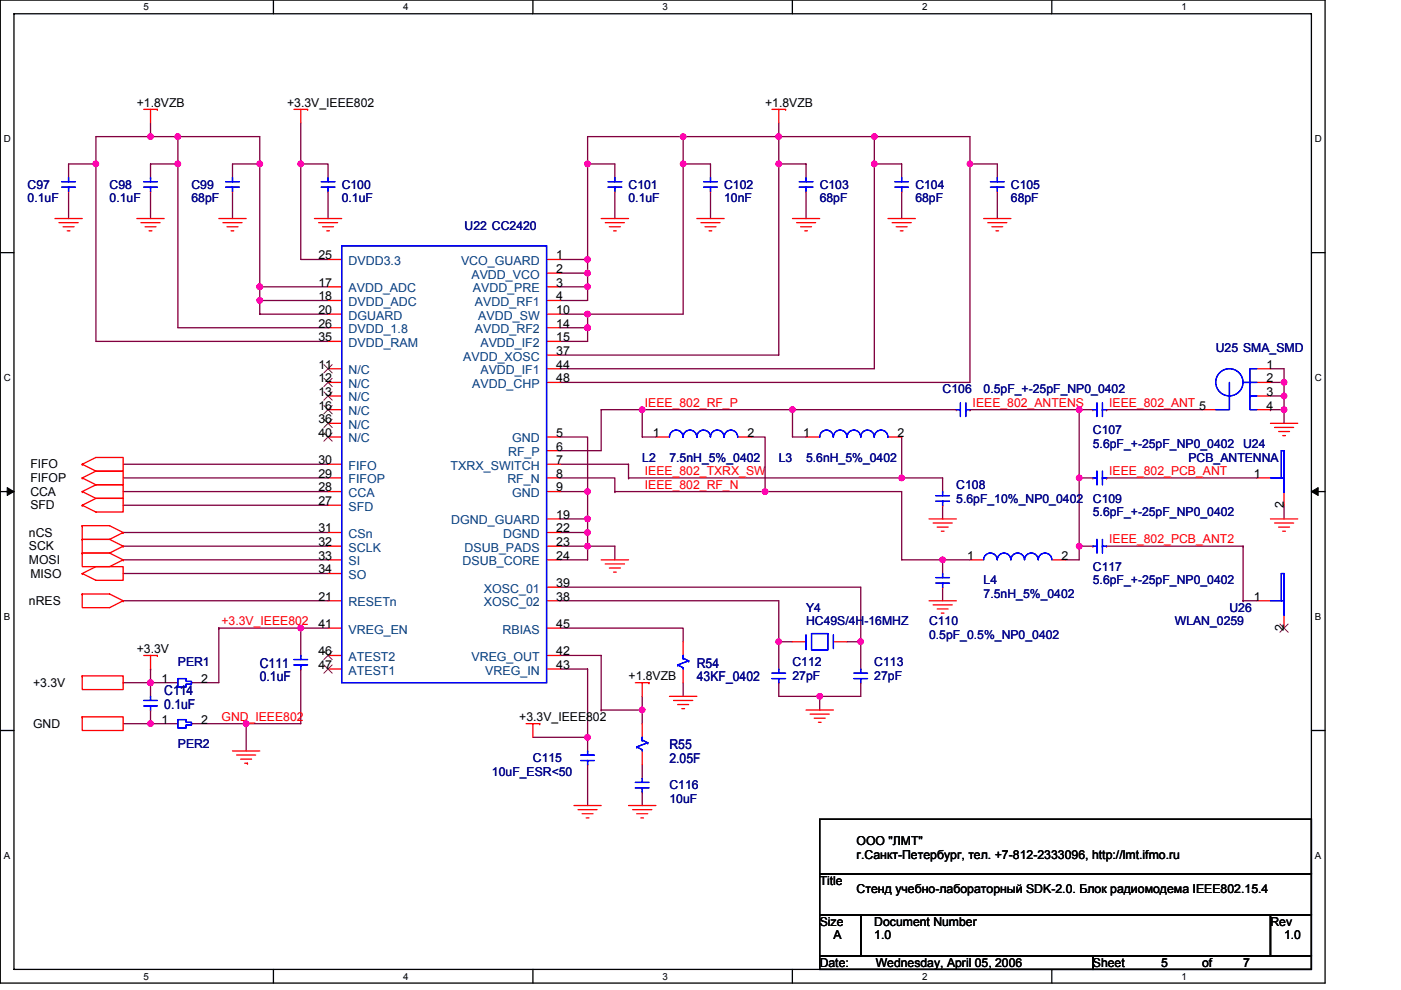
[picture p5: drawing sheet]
<svg xmlns="http://www.w3.org/2000/svg" width="297mm" height="210mm" viewBox="0 0 297 210" stroke-linecap="round" stroke-linejoin="round" font-family="sans-serif">
<path d="M.1 0h280.8v208.5h-280.8zM3 2.9h275v202.7h-275z" fill="none" stroke="#000" stroke-width=".28"/>
<g fill="#fff">
<path d="M30.5 .3h1.1v2.3h-1.1z"/>
<path d="M30.5 205.9h1.1v2.3h-1.1z"/>
</g>
<path d="M58 0v2.9M58 205.6v2.9" fill="none" stroke="#000" stroke-width=".28"/>
<g fill="#fff">
<path d="M85.5 .3h1.1v2.3h-1.1z"/>
<path d="M85.5 205.9h1.1v2.3h-1.1z"/>
</g>
<path d="M113 0v2.9M113 205.6v2.9" fill="none" stroke="#000" stroke-width=".28"/>
<g fill="#fff">
<path d="M140.5 .3h1.1v2.3h-1.1z"/>
<path d="M140.5 205.9h1.1v2.3h-1.1z"/>
</g>
<path d="M168 0v2.9M168 205.6v2.9" fill="none" stroke="#000" stroke-width=".28"/>
<g fill="#fff">
<path d="M195.5 .3h1.2v2.3h-1.2z"/>
<path d="M195.5 205.9h1.2v2.3h-1.2z"/>
</g>
<path d="M223 0v2.9M223 205.6v2.9" fill="none" stroke="#000" stroke-width=".28"/>
<g fill="#fff">
<path d="M250.5 .3h1.2v2.3h-1.2z"/>
<path d="M250.5 205.9h1.2v2.3h-1.2z"/>
<path d="M.8 28.3h1.5v2.3h-1.5z"/>
<path d="M278.8 28.3h1.5v2.3h-1.5z"/>
<path d="M.8 78.9h1.5v2.3h-1.5z"/>
<path d="M278.8 78.9h1.5v2.3h-1.5z"/>
</g>
<path d="M.1 53.6h2.9M278 53.6h2.9" fill="none" stroke="#000" stroke-width=".28"/>
<g fill="#fff">
<path d="M.8 129.6h1.4v2.3h-1.4z"/>
<path d="M278.8 129.6h1.4v2.3h-1.4z"/>
</g>
<path d="M.1 104.3h2.9M278 104.3h2.9" fill="none" stroke="#000" stroke-width=".28"/>
<path d="M1.5 103.4l1.5 .9-1.5 .8zM278 104.3l1.5-.9v1.7z" fill="#000" stroke="#000" stroke-width=".21"/>
<g fill="#fff">
<path d="M.8 180.3h1.4v2.3h-1.4z"/>
<path d="M278.8 180.3h1.4v2.3h-1.4z"/>
</g>
<path d="M.1 154.9h2.9M278 154.9h2.9M173.8 173.8h104.2v11.5h-104.2zM173.8 194h8.7v8.7h-8.7zM173.8 185.3h104.2v8.7h-104.2zM182.5 194h86.9v8.7h-86.9zM269.4 194h8.6v8.7h-8.6zM173.8 202.7h57.9v2.9h-57.9zM231.7 202.7h46.3v2.9h-46.3z" fill="none" stroke="#000" stroke-width=".28"/>
<g fill="none" stroke="#800040" stroke-width=".28">
<path d="M20.3 34.8h-5.8v2.9M20.3 34.8h.1M20.3 34.8v37.6h49.3M31.9 29h-11.6v5.8M31.9 26.1v2.9M31.9 29h.1M31.9 29h5.8M37.7 34.8h.1M37.7 34.8h-5.8v2.9M37.7 29h17.4v5.8M37.7 29v40.5h31.9M37.7 29h.1"/>
<path d="M55.1 34.8h-5.8v2.9M55.1 34.8h.1M55.1 34.8v26M63.8 34.8h.1M63.8 34.8v20.2h5.8M63.8 26.1v8.7M63.8 34.8h5.8v2.9M124.6 34.8h5.8v2.9M124.6 34.8h.1M124.6 34.8v20.2M144.8 34.8h.1M144.8 34.8h5.8v2.9"/>
<path d="M144.8 34.8v31.8h-20.2M144.8 29h-20.2v5.8M144.8 29h60.9v5.8M144.8 29v5.8M144.8 29h.1M165.1 29v5.8M165.1 29h.1M165.1 34.8h5.8v2.9M165.1 34.8v40.5h-46.3M165.1 34.8h.1M165.1 26.1v2.9M185.4 34.8h5.8v2.9"/>
<path d="M185.4 34.8h.1M185.4 34.8v43.4h-66.6M185.4 29h.1M185.4 29v5.8M205.7 34.8h5.8v2.9M205.7 34.8h.1M205.7 34.8v46.3h-86.9M14.5 40.6v5.8M31.9 40.6v5.8M49.3 40.6v5.8M69.6 40.6v5.8M118.8 55h5.8"/>
<path d="M118.8 57.9h5.8M124.6 55v2.9M124.6 57.9h.1M124.6 57.9v5.8h-5.8M130.4 40.6v5.8M150.6 40.6v5.8M170.9 40.6v5.8M191.2 40.6v5.8M211.5 40.6v5.8M55.1 60.8v2.9M55.1 63.7h.1M55.1 60.8h.1"/>
<path d="M55.1 63.7v2.9h14.5M55.1 63.7h14.5M55.1 60.8h14.5M118.8 66.6h5.8M118.8 60.8h5.8M118.8 69.5h5.8M124.6 66.6h.1M124.6 66.6v5.8h-5.8M124.6 60.8h.1M124.6 69.5h.1M269.4 78.2h2.8v2.9M26.1 98.5h43.5"/>
<path d="M118.8 92.7h5.8v11.6M118.8 98.5h14.5v2.9M136.2 86.9h.1M136.2 86.9h-8.7v8.7h-8.7M136.2 86.9v5.8h2.9M136.2 86.9h66.6M159.3 92.7h2.9v11.6M168 86.9h.1M168 86.9v5.8h2.9M191.2 92.7v8.7M205.7 86.9h.1M205.7 86.9h26"/>
<path d="M228.8 86.9h.1M228.8 86.9v14.5M234.6 86.9h.1M234.6 86.9h20.3M269.4 81.1h2.8M269.4 84h2.8M269.4 86.9h.1M269.4 86.9h2.8M272.2 86.9v2.9M272.2 81.1h.1M272.2 84h.1M272.2 81.1v5.8"/>
<path d="M26.1 107.2h43.5M26.1 104.3h43.5M26.1 101.4h43.5M26.1 115.8h43.5M26.1 112.9h43.5M26.1 118.7h43.5M118.8 112.9h5.8M118.8 110.1h5.8M118.8 104.3h5.8M118.8 115.8h5.8M118.8 101.4h11.6v2.9M124.6 104.3h.1"/>
<path d="M124.6 115.8h.1M124.6 115.8h5.8v2.9M124.6 115.8v2.9h-5.8M124.6 110.1h.1M124.6 112.9h.1M124.6 104.3v11.5M130.4 104.3h.1M130.4 104.3h60.8v14.4h8.7M133.3 101.4h.1M133.3 101.4h66.6v2.9M162.2 104.3h.1M191.2 101.4h.1"/>
<path d="M199.9 118.7h.1M199.9 107.2v2.9M199.9 118.7v2.9M199.9 118.7h5.8M228.8 115.8v2.9h-2.9M228.8 115.8h.1M228.8 101.4h.1M228.8 101.4v14.4h2.9M228.8 101.4h2.9M234.6 101.4h.1M234.6 101.4h31.9M234.6 115.8h29"/>
<path d="M263.6 115.8h.1M263.6 115.8v11.6M272.2 107.2v2.9M26.1 127.4h43.5M26.1 121.6h43.5M46.4 133.2v11.6h-5.8M46.4 133.2h17.4v5.8M46.4 133.2h.1M63.8 133.2h.1M63.8 133.2h5.8M118.8 127.4h46.3v8.7M118.8 124.5h63.7v11.6"/>
<path d="M118.8 133.2h26v2.9M118.8 139h8.7v11.6M165.1 136.1v5.8M165.1 136.1h.1M165.1 136.1h2.9M179.6 136.1h2.9M182.5 136.1h.1M182.5 136.1v5.8M199.9 124.5v2.9M263.6 127.4h.1M263.6 127.4h2.9M26.1 153.5h5.8"/>
<path d="M26.1 144.8h5.8v2.9M26.1 144.8h.1M31.9 141.9h.1M31.9 150.6v2.9M31.9 141.9v2.9h5.8M31.9 153.5h.1M31.9 153.5h5.8M40.6 153.5h.1M40.6 153.5h11.6M52.2 153.5h.1M52.2 153.5v5.8M63.8 141.9v11.6h-11.6"/>
<path d="M113 156.4h11.6M118.8 141.9h5.8v14.5M124.6 156.4h.1M124.6 156.4v2.9M127.5 150.6h.1M127.5 150.6h8.7M136.2 147.7v2.9M136.2 150.6v2.9M144.8 144.8v2.9M165.1 144.8v2.9h8.7M173.8 147.7h.1M173.8 147.7v2.9"/>
<path d="M182.5 144.8v2.9h-8.7M124.6 162.2v8.7M136.2 168v2.9M136.2 162.2v2.9"/>
</g>
<g fill="#f0f" stroke="#f0f" stroke-width=".28">
<circle cx="63.8" cy="133.2" r=".57"/>
<circle cx="199.9" cy="118.7" r=".57"/>
<circle cx="63.8" cy="34.8" r=".57"/>
<circle cx="55.1" cy="60.8" r=".57"/>
<circle cx="55.1" cy="34.8" r=".57"/>
<circle cx="37.7" cy="34.8" r=".57"/>
<circle cx="20.3" cy="34.8" r=".57"/>
<circle cx="228.8" cy="86.9" r=".57"/>
<circle cx="55.1" cy="63.7" r=".57"/>
<circle cx="31.9" cy="29" r=".57"/>
<circle cx="37.7" cy="29" r=".57"/>
<circle cx="165.1" cy="29" r=".57"/>
<circle cx="124.6" cy="104.3" r=".57"/>
<circle cx="136.1" cy="86.9" r=".57"/>
<circle cx="228.8" cy="115.8" r=".57"/>
<circle cx="228.8" cy="101.4" r=".57"/>
<circle cx="165.1" cy="136.1" r=".57"/>
<circle cx="182.5" cy="136.1" r=".57"/>
<circle cx="173.8" cy="147.7" r=".57"/>
<circle cx="124.6" cy="57.9" r=".57"/>
<circle cx="124.6" cy="156.4" r=".57"/>
<circle cx="124.6" cy="66.6" r=".57"/>
<circle cx="136.1" cy="150.6" r=".57"/>
<circle cx="124.6" cy="69.5" r=".57"/>
<circle cx="124.6" cy="115.8" r=".57"/>
<circle cx="124.6" cy="110" r=".57"/>
<circle cx="124.6" cy="112.9" r=".57"/>
<circle cx="124.6" cy="55" r=".57"/>
<circle cx="124.6" cy="34.8" r=".57"/>
<circle cx="144.8" cy="34.8" r=".57"/>
<circle cx="168" cy="86.9" r=".57"/>
<circle cx="191.2" cy="101.4" r=".57"/>
<circle cx="162.2" cy="104.3" r=".57"/>
<circle cx="124.6" cy="60.8" r=".57"/>
<circle cx="165.1" cy="34.8" r=".57"/>
<circle cx="185.4" cy="34.8" r=".57"/>
<circle cx="205.6" cy="34.8" r=".57"/>
<circle cx="185.4" cy="29" r=".57"/>
<circle cx="144.8" cy="29" r=".57"/>
<circle cx="52.2" cy="153.5" r=".57"/>
<circle cx="31.9" cy="144.8" r=".57"/>
<circle cx="272.2" cy="81.1" r=".57"/>
<circle cx="272.2" cy="86.9" r=".57"/>
<circle cx="31.9" cy="153.5" r=".57"/>
<circle cx="272.2" cy="84" r=".57"/>
</g>
<g fill="none" stroke="#f00" stroke-width=".28">
<path d="M14.5 37.7h.1M30.5 23.2h2.9M31.9 23.2v2.9M31.9 37.7h.1M33.4 23.2h.1M49.3 37.7h.1M62.3 23.2h2.9M63.8 23.2v2.9M65.2 23.2h.1M69.6 37.7h.1M130.4 37.7h.1M150.6 37.7h.1"/>
<path d="M163.7 23.2h2.9M165.1 23.2v2.9M166.6 23.2h.1M170.9 37.7h.1M191.2 37.7h.1M211.5 37.7h.1M11.6 46.4h5.8M12.5 47.2h4.1M13.4 48.1h2.3M14.3 49h.5M14.5 40.6h.1M29 46.4h5.8"/>
<path d="M29.9 47.2h4M30.8 48.1h2.3M31.6 49h.6M31.9 40.6h.1M46.4 46.4h5.8M47.3 47.2h4M48.1 48.1h2.4M49 49h.6M49.3 40.6h.1M66.7 46.4h5.8M67.5 47.2h4.1M68.4 48.1h2.3"/>
<path d="M69.3 49h.5M69.6 40.6h.1M69.6 55h2.9M115.9 55h2.9M115.9 57.9h2.9M127.5 46.4h5.8M128.3 47.2h4.1M129.2 48.1h2.3M130.1 49h.6M130.4 40.6h.1M147.7 46.4h5.8M148.6 47.2h4.1"/>
<path d="M149.5 48.1h2.3M150.3 49h.6M150.6 40.6h.1M168 46.4h5.8M168.9 47.2h4M169.8 48.1h2.3M170.6 49h.6M170.9 40.6h.1M188.3 46.4h5.8M189.1 47.2h4.1M190 48.1h2.3M190.9 49h.6"/>
<path d="M191.2 40.6h.1M208.6 46.4h5.7M209.4 47.2h4.1M210.3 48.1h2.3M211.2 49h.5M211.5 40.6h.1M69.6 60.8h2.9M69.6 63.7h2.9M69.6 66.6h2.9M69.6 69.5h2.9M69.6 72.4h2.9M69.6 78.2h2.9"/>
<path d="M115.9 60.8h2.9M115.9 63.7h2.9M115.9 66.6h2.9M115.9 69.5h2.9M115.9 72.4h2.9M115.9 75.3h2.9M115.9 78.2h2.9M266.5 78.2h2.9M17.4 98.5l2.9-1.5h5.8v2.9h-5.8M17.4 98.5h.1M17.4 98.5l2.9 1.4M20.3 99.9h5.8v2.9h-5.8"/>
<path d="M20.3 99.9l-2.9 1.5M69.6 92.7h2.9M69.6 81.1h2.9M69.6 98.5h2.9M69.6 84h2.9M69.6 86.9h2.9M69.6 89.8h2.9M115.9 92.7h2.9M115.9 81.1h2.9M115.9 95.6h2.9M115.9 98.5h2.9M139.1 92.7h2.8"/>
<path d="M156.4 92.7h2.9M170.9 92.7h2.9M188.3 92.7h2.9M202.8 86.9h.1M205.7 86.9h.1M231.7 86.9h.1M234.6 86.9h.1M254.9 86.9h2.9M266.5 81.1h2.9M266.5 84h2.9M266.5 86.9h2.9M269.4 89.8h5.7"/>
<path d="M270.2 90.7h4.1M271.1 91.5h2.3M272 92.4h.5M17.4 104.3h.1M17.4 101.4h.1M17.4 107.2h.1M17.4 117.3h5.8M17.4 117.3v2.9h5.8l2.9-1.5M17.4 117.3h.1M17.4 114.4h5.8M17.4 114.4v2.9h5.8M17.4 114.4h.1"/>
<path d="M17.4 111.5h5.8l2.9 1.4M17.4 111.5v2.9h5.8M17.4 111.5h.1M17.4 104.3l2.9 1.4M17.4 101.4l2.9 1.4M20.3 102.8h5.8v2.9h-5.8M20.3 105.7h5.8v2.9h-5.8l-2.9-1.4M20.3 102.8l-2.9 1.5M20.3 105.7l-2.9 1.5M23.2 117.3l2.9 1.4M23.2 114.4l2.9 1.4M26.1 118.7h.1"/>
<path d="M26.1 115.8h.1M26.1 112.9h.1M26.1 115.8l-2.9 1.5M26.1 112.9l-2.9 1.5M69.6 101.4h2.9M69.6 104.3h2.9M69.6 112.9h2.9M69.6 115.8h2.9M69.6 118.7h2.9M69.6 107.2h2.9M115.9 101.4h2.9M115.9 104.3h2.9"/>
<path d="M115.9 110.1h2.9M115.9 112.9h2.9M115.9 115.8h2.9M115.9 118.7h2.9M127.5 118.7h5.8M128.3 119.6h4.1M197 110.1h5.8M197.8 110.9h4.1M198.7 111.8h2.3M199.6 112.7h.5M199.9 107.2h.1M199.9 104.3h.1"/>
<path d="M205.7 118.7h2.9M223 118.7h2.9M231.7 115.8h.1M231.7 101.4h.1M234.6 115.8h.1M234.6 101.4h.1M266.5 101.4h2.9M269.4 110.1h5.7M270.2 110.9h4.1M271.1 111.8h2.3M272 112.7h.5M272.2 104.3v2.9"/>
<path d="M17.4 126h5.8l2.9 1.4M17.4 126v2.9h5.8l2.9-1.5M17.4 126h.1M17.4 121.6l2.9-1.4h5.8v2.9h-5.8zM17.4 121.6h.1M26.1 127.4h.1M30.5 139h2.9M31.9 139v2.9M33.4 139h.1M63.8 139h.1M69.6 139h2.9M69.6 127.4h2.9"/>
<path d="M69.6 133.2h2.9M69.6 121.6h2.9M115.9 139h2.9M115.9 127.4h2.9M115.9 124.5h2.9M115.9 133.2h2.9M129.2 120.5h2.3M130.1 121.3h.6M144.8 136.1v2.9M168 136.1h2.9M176.7 136.1h2.9M197 127.4h5.8"/>
<path d="M197.8 128.3h4.1M198.7 129.2h2.3M199.6 130h.5M199.9 124.5h.1M199.9 121.6h.1M266.5 127.4h2.9M272.2 130.3v2.9M17.4 152h8.7v2.9h-8.7zM17.4 152h.1M17.4 143.4h8.7v2.9h-8.7zM17.4 143.4h.1M31.9 150.6h.1"/>
<path d="M31.9 147.7h.1M37.7 144.8h.1M37.7 153.5h.1M40.6 144.8h.1M40.6 153.5h.1M49.3 159.3h5.8M63.8 141.9h.1M69.6 141.9h2.9M111.5 153.5h2.9M113 153.5v2.9M114.4 153.5h.1M115.9 141.9h2.9"/>
<path d="M124.6 159.3h.1M134.7 144.8h2.9M136.2 144.8v2.9M136.2 153.5v2.9M136.2 159.3v2.9M137.6 144.8h.1M141.9 147.7h5.8M142.8 148.6h4.1M143.7 149.4h2.3M144.6 150.3h.5M144.8 141.9v2.9M165.1 144.8h.1"/>
<path d="M165.1 141.9h.1M170.9 150.6h5.8M171.8 151.5h4M172.6 152.3h2.4M173.5 153.2h.6M182.5 144.8h.1M182.5 141.9h.1M50.2 160.1h4M51 161h2.3M51.9 161.9h.6M52.5 161.9h.1M121.7 170.9h5.8"/>
<path d="M122.6 171.7h4M123.4 172.6h2.3M124.3 173.5h.6M124.6 162.2h.1M133.3 170.9h5.8M134.1 171.7h4.1M135 172.6h2.3M135.9 173.5h.5M136.2 168h.1M136.2 165.1h.1"/>
</g>
<g fill="none" stroke="#00f" stroke-width=".28">
<path d="M13.1 39.7h2.9M13.1 38.5h2.9M14.5 37.7v.8M14.5 39.7h.1M14.5 39.7v.9M30.5 39.7h2.9M30.5 38.5h2.9M31.9 37.7v.8M31.9 39.7h.1M31.9 39.7v.9M47.8 39.7h2.9M47.8 38.5h2.9"/>
<path d="M49.3 37.7v.8M49.3 39.7h.1M49.3 39.7v.9M68.1 39.7h2.9M68.1 38.5h2.9M69.6 37.7v.8M69.6 39.7h.1M69.6 39.7v.9M128.9 39.7h2.9M128.9 38.5h2.9M130.4 37.7v.8M130.4 39.7h.1"/>
<path d="M130.4 39.7v.9M149.2 39.7h2.9M149.2 38.5h2.9M150.6 37.7v.8M150.6 39.7h.1M150.6 39.7v.9M169.5 39.7h2.9M169.5 38.5h2.9M170.9 37.7v.8M170.9 39.7h.1M170.9 39.7v.9M189.7 39.7h2.9"/>
<path d="M189.7 38.5h2.9M191.2 37.7v.8M191.2 39.7h.1M191.2 39.7v.9M210 39.7h2.9M210 38.5h2.9M211.5 37.7v.8M211.5 39.7h.1M211.5 39.7v.9M72.5 52.2h43.4v92.6h-43.4zM266.5 78.2h-1.5v8.7h1.5M141.9 92.7a1.43 1.43 0 0 1 1.5-1.5 1.44 1.44 0 0 1 1.4 1.5"/>
<path d="M144.8 92.7a1.43 1.43 0 0 1 1.5-1.5 1.44 1.44 0 0 1 1.4 1.5 1.42 1.42 0 0 1 1.5-1.5h-.1a1.44 1.44 0 0 1 1.5 1.5 1.42 1.42 0 0 1 1.5-1.5h-.1a1.44 1.44 0 0 1 1.5 1.5M153.5 92.7a1.43 1.43 0 0 1 1.5-1.5 1.43 1.43 0 0 1 1.4 1.5M173.8 92.7a1.43 1.43 0 0 1 1.5-1.5h-.1a1.44 1.44 0 0 1 1.5 1.5M176.7 92.7a1.43 1.43 0 0 1 1.4-1.5 1.44 1.44 0 0 1 1.5 1.5 1.42 1.42 0 0 1 1.4-1.5 1.44 1.44 0 0 1 1.5 1.5 1.43 1.43 0 0 1 1.4-1.5 1.43 1.43 0 0 1 1.5 1.5 1.43 1.43 0 0 1 1.4-1.5 1.44 1.44 0 0 1 1.5 1.5M202.8 86.9h.8M203.6 85.4v2.9M204.8 85.4v2.9M204.8 86.9h.1M204.8 86.9h.9M231.7 86.9h.9M232.6 85.4v2.9M232.6 99.9v2.9"/>
<path d="M233.7 85.4v2.9M233.7 86.9h.1M233.7 99.9v2.9M233.7 86.9h.9M260.7 81.1v5.8h-2.9M263.6 81.1h2.9M265 84h.1M265 84h1.5M198.4 106.3h2.9M198.4 105.1h2.9M199.9 104.3v.8M199.9 106.3h.1"/>
<path d="M199.9 106.3v.9M208.6 118.7a1.42 1.42 0 0 1 1.4-1.4 1.44 1.44 0 0 1 1.4 1.4 1.44 1.44 0 0 1 1.5-1.4 1.44 1.44 0 0 1 1.4 1.4M214.3 118.7a1.43 1.43 0 0 1 1.5-1.4 1.44 1.44 0 0 1 1.4 1.4 1.46 1.46 0 0 1 1.5-1.4 1.44 1.44 0 0 1 1.4 1.4 1.46 1.46 0 0 1 1.4-1.4 1.44 1.44 0 0 1 1.5 1.4M231.7 115.8h.9M231.7 101.4h.9M232.6 114.4v2.9M233.7 114.4v2.9M233.7 115.8h.1M233.7 101.4h.1M233.7 115.8h.9M233.7 101.4h.9M269.4 101.4h2.8"/>
<path d="M271.7 101.4v-5.8h.5v8.7M272.2 104.3h.1M62.3 139.9h2.9M63.8 139v.9M144.8 139.6h.1M144.8 139h.1M144.8 139.6l1.2 .6M144.8 139v.6M170.9 137.6h.1M170.9 134.7v2.9M172.1 134.4h3.4v3.5h-3.4zM176.7 134.7v2.9"/>
<path d="M198.4 123.7h2.9M198.4 122.5h2.9M199.9 121.6v.9M199.9 123.7h.1M199.9 123.7v.8M269.4 127.4h2.8M271.7 127.4v-5.8h.5v8.7M272.2 130.3h.1M30.5 149.7h2.9M30.5 148.6h2.9M31.9 147.7v.9M31.9 149.7h.1"/>
<path d="M31.9 149.7v.9M37.7 143.9h1.8v.6h1.1v.6h-1.1v.6h-1.8zM37.7 152.6h1.8v.6h1.1v.6h-1.1v.6h-1.8zM37.7 145.7h1.8M37.7 154.4h1.8M62.3 141h2.9M63.8 141h.1M63.8 141v.9M124.6 159.3v.8M135 158.4h.1M135 158.4l1.2 .6v.3M136.2 157h.1"/>
<path d="M136.2 156.4h.1M136.2 156.4v.6M136.2 157l1.1 .5M137.3 157.5h.1M137.3 157.5l-2.3 .9M143.7 141h.1M143.7 141l1.1 .6v.3M146 140.2h.1M146 140.2l-2.3 .8M163.7 143.9h2.9M163.7 142.8h2.9M165.1 141.9v.9"/>
<path d="M165.1 143.9h.1M165.1 143.9v.9M181 143.9h2.9M181 142.8h2.9M182.5 141.9v.9M182.5 143.9h.1M182.5 143.9v.9M123.1 161.3h2.9M123.1 160.1h2.9M124.6 161.3h.1M124.6 161.3v.9M134.7 167.1h2.9"/>
<path d="M134.7 165.9h2.9M136.2 165.1v.8M136.2 167.1h.1M136.2 167.1v.9"/>
<circle cx="260.7" cy="81.1" r="2.89"/>
</g>
<g fill="none" stroke="#804000" stroke-width=".21">
<path d="M68.7 77.3l1.7 1.8M70.4 77.3l-1.7 1.8M68.7 80.2l1.7 1.8M68.7 83.1l1.7 1.8M68.7 86l1.7 1.8M68.7 88.9l1.7 1.8M68.7 91.8l1.7 1.8M70.4 80.2l-1.7 1.8M70.4 83.1l-1.7 1.8M70.4 86l-1.7 1.8M70.4 88.9l-1.7 1.8M70.4 91.8l-1.7 1.8"/>
<path d="M68.7 138.2l1.7 1.7M70.4 138.2l-1.7 1.7M271.4 132.4l1.7 1.7M273.1 132.4l-1.7 1.7M68.7 141l1.7 1.8M70.4 141l-1.7 1.8"/>
</g>
<g font-size="2.9" fill="#000080">
<text x="55.1" y="141.6">C111</text>
<text x="147.7" y="141.6">R54</text>
<text x="34.8" y="147.4">C114</text>
<text x="55.1" y="144.5">0.1uF</text>
<text x="147.7" y="144.5">43KF_0402</text>
<text x="34.8" y="150.3">0.1uF</text>
<text x="141.9" y="159">R55</text>
<text x="141.9" y="161.9">2.05F</text>
</g>
<g font-size="2.6">
<text x="29" y="22.6">+1.8VZB</text>
<text x="60.9" y="22.6">+3.3V_IEEE802</text>
<text x="162.2" y="22.6">+1.8VZB</text>
<text x="67.5" y="55">25</text>
<text x="117.9" y="55">1</text>
<text x="117.9" y="57.9">2</text>
<text x="67.5" y="60.8">17</text>
<text x="67.5" y="63.7">18</text>
<text x="117.9" y="60.8">3</text>
<text x="117.9" y="63.7">4</text>
<text x="67.5" y="66.6">20</text>
<text x="67.5" y="69.5">26</text>
<text x="117.9" y="66.6">10</text>
<text x="117.9" y="69.5">14</text>
<text x="67.5" y="72.4">35</text>
<text x="117.9" y="75.3">37</text>
<text x="117.9" y="72.4">15</text>
<text x="67.5" y="78.2">11</text>
<text x="67.5" y="81.1">12</text>
<text x="67.5" y="84">13</text>
<text x="117.9" y="81.1">48</text>
<text x="117.9" y="78.2">44</text>
<text x="268.5" y="81.1">2</text>
<text x="268.5" y="78.2">1</text>
<text x="268.5" y="84">3</text>
<text x="67.5" y="86.9">16</text>
<text x="67.5" y="89.8">36</text>
<text x="268.5" y="86.9">4</text>
<text x="67.5" y="92.7">40</text>
<text x="117.9" y="95.6">6</text>
<text x="117.9" y="92.7">5</text>
<text x="138.4" y="92.7">1</text>
<text x="158.5" y="92.7">2</text>
<text x="170.3" y="92.7">1</text>
<text x="190.3" y="92.7">2</text>
<text x="6.4" y="99.4">FIFO</text>
<text x="67.5" y="98.4">30</text>
<text x="67.5" y="101.3">29</text>
<text x="117.9" y="98.4">7</text>
<text x="117.9" y="101.3">8</text>
<text x="265.9" y="101.3">1</text>
<text x="6.4" y="105.2">CCA</text>
<text x="6.4" y="102.3">FIFOP</text>
<text x="67.5" y="104.2">28</text>
<text x="67.5" y="107.1">27</text>
<text x="117.9" y="104.2">9</text>
<text x="272.2" y="107.8" transform="rotate(-90 272.2 107.8)">2</text>
<text x="6.1" y="113.8">nCS</text>
<text x="6.4" y="108">SFD</text>
<text x="67.5" y="112.9">31</text>
<text x="117.9" y="110">19</text>
<text x="117.9" y="112.9">22</text>
<text x="6.1" y="119.6">MOSI</text>
<text x="6.1" y="116.7">SCK</text>
<text x="67.5" y="115.8">32</text>
<text x="67.5" y="118.7">33</text>
<text x="117.9" y="118.7">24</text>
<text x="117.9" y="115.8">23</text>
<text x="205.1" y="118.7">1</text>
<text x="225.1" y="118.7">2</text>
<text x="6.4" y="122.5">MISO</text>
<text x="67.5" y="121.6">34</text>
<text x="117.9" y="124.5">39</text>
<text x="6.1" y="128.3">nRES</text>
<text x="67.5" y="127.4">21</text>
<text x="117.9" y="127.4">38</text>
<text x="265.9" y="127.4">1</text>
<text x="67.5" y="133.2">41</text>
<text x="117.9" y="133.2">45</text>
<text x="272.2" y="133.8" transform="rotate(-90 272.2 133.8)">2</text>
<text x="29" y="138.5">+3.3V</text>
<text x="67.5" y="139">46</text>
<text x="67.5" y="141.9">47</text>
<text x="117.9" y="139">42</text>
<text x="117.9" y="141.9">43</text>
<text x="7" y="145.7">+3.3V</text>
<text x="34.2" y="144.8">1</text>
<text x="42.6" y="144.8">2</text>
<text x="133.3" y="144.2">+1.8VZB</text>
<text x="7" y="154.4">GND</text>
<text x="34.2" y="153.5">1</text>
<text x="42.6" y="153.5">2</text>
<text x="110.1" y="152.9">+3.3V_IEEE802</text>
<text x="181.6" y="179.3">OOO &quot;ЛМТ&quot;</text>
<text x="181.6" y="182.2">г.Санкт-Петербург, тел. +7-812-2333096, http://lmt.ifmo.ru</text>
<text x="173.8" y="187.7">Title</text>
<text x="181.6" y="189.4">Стенд учебно-лабораторный SDK-2.0. Блок радиомодема IEEE802.15.4</text>
<text x="173.8" y="196.4">Size</text>
<text x="185.4" y="196.4">Document Number</text>
<text x="269.4" y="196.4">Rev</text>
<text x="176.7" y="199.3">A</text>
<text x="185.4" y="199.3">1.0</text>
<text x="272.2" y="199.3">1.0</text>
<text x="173.8" y="205">Date:</text>
<text x="185.7" y="205">Wednesday, April 05, 2006</text>
<text x="231.7" y="205">Sheet</text>
<text x="246.2" y="205">5</text>
<text x="254.9" y="205">of</text>
<text x="263.6" y="205">7</text>
</g>
<g font-size="2.6" fill="#000080">
<text x="5.9" y="40">C97</text>
<text x="23.2" y="40">C98</text>
<text x="40.6" y="40">C99</text>
<text x="72.5" y="40">C100</text>
<text x="133.3" y="40">C101</text>
<text x="153.5" y="40">C102</text>
<text x="173.8" y="40">C103</text>
<text x="194.1" y="40">C104</text>
<text x="214.3" y="40">C105</text>
<text x="5.9" y="42.9">0.1uF</text>
<text x="23.2" y="42.9">0.1uF</text>
<text x="40.6" y="42.9">68pF</text>
<text x="72.5" y="42.9">0.1uF</text>
<text x="133.3" y="42.9">0.1uF</text>
<text x="153.5" y="42.9">10nF</text>
<text x="173.8" y="42.9">68pF</text>
<text x="194.1" y="42.9">68pF</text>
<text x="214.3" y="42.9">68pF</text>
<text x="98.5" y="48.7">U22 CC2420</text>
<text x="257.8" y="74.7">U25 SMA_SMD</text>
<text x="199.9" y="83.4">C106</text>
<text x="208.6" y="83.4">0.5pF_+-25pF_NP0_0402</text>
<text x="231.7" y="92.1">C107</text>
<text x="231.7" y="95">5.6pF_+-25pF_NP0_0402</text>
<text x="263.6" y="95">U24</text>
<text x="136.2" y="97.9">L2</text>
<text x="141.9" y="97.9">7.5nH_5%_0402</text>
<text x="165.1" y="97.9">L3</text>
<text x="170.9" y="97.9">5.6nH_5%_0402</text>
<text x="252" y="97.9">PCB_ANTENNA</text>
<text x="202.8" y="103.7">C108</text>
<text x="202.8" y="106.6">5.6pF_10%_NP0_0402</text>
<text x="231.7" y="106.6">C109</text>
<text x="231.7" y="109.5">5.6pF_+-25pF_NP0_0402</text>
<text x="208.6" y="124">L4</text>
<text x="231.7" y="121.1">C117</text>
<text x="231.7" y="124">5.6pF_+-25pF_NP0_0402</text>
<text x="170.9" y="129.8">Y4</text>
<text x="208.6" y="126.9">7.5nH_5%_0402</text>
<text x="260.7" y="129.8">U26</text>
<text x="170.9" y="132.7">HC49S/4H-16MHZ</text>
<text x="197" y="132.7">C110</text>
<text x="197" y="135.6">0.5pF_0.5%_NP0_0402</text>
<text x="249.1" y="132.7">WLAN_0259</text>
<text x="37.7" y="141.4">PER1</text>
<text x="168" y="141.4">C112</text>
<text x="185.4" y="141.4">C113</text>
<text x="168" y="144.2">27pF</text>
<text x="185.4" y="144.2">27pF</text>
<text x="37.7" y="158.7">PER2</text>
<text x="113" y="161.6">C115</text>
<text x="104.3" y="164.5">10uF_ESR&lt;50</text>
<text x="141.9" y="167.4">C116</text>
<text x="141.9" y="170.3">10uF</text>
</g>
<g font-size="2.6" fill="#004080">
<text x="73.9" y="56.2">DVDD3.3</text>
<text x="97.7" y="56.2">VCO_GUARD</text>
<text x="99.9" y="59.1">AVDD_VCO</text>
<text x="73.9" y="62">AVDD_ADC</text>
<text x="73.9" y="64.9">DVDD_ADC</text>
<text x="100.2" y="62">AVDD_PRE</text>
<text x="100.7" y="64.9">AVDD_RF1</text>
<text x="73.9" y="67.8">DGUARD</text>
<text x="73.9" y="70.7">DVDD_1.8</text>
<text x="100.7" y="70.7">AVDD_RF2</text>
<text x="101.4" y="67.8">AVDD_SW</text>
<text x="73.9" y="73.6">DVDD_RAM</text>
<text x="98.2" y="76.5">AVDD_XOSC</text>
<text x="101.9" y="73.6">AVDD_IF2</text>
<text x="73.9" y="79.4">N/C</text>
<text x="73.9" y="82.3">N/C</text>
<text x="100.1" y="82.3">AVDD_CHP</text>
<text x="101.9" y="79.4">AVDD_IF1</text>
<text x="73.9" y="85.2">N/C</text>
<text x="73.9" y="88.1">N/C</text>
<text x="73.9" y="91">N/C</text>
<text x="73.9" y="93.9">N/C</text>
<text x="108.6" y="93.9">GND</text>
<text x="73.9" y="99.6">FIFO</text>
<text x="95.5" y="99.6">TXRX_SWITCH</text>
<text x="107.7" y="96.8">RF_P</text>
<text x="73.9" y="102.5">FIFOP</text>
<text x="73.9" y="105.4">CCA</text>
<text x="107.6" y="102.5">RF_N</text>
<text x="108.6" y="105.4">GND</text>
<text x="73.9" y="108.3">SFD</text>
<text x="95.7" y="111.2">DGND_GUARD</text>
<text x="73.9" y="114.1">CSn</text>
<text x="73.9" y="117">SCLK</text>
<text x="73.9" y="119.9">SI</text>
<text x="98" y="119.9">DSUB_CORE</text>
<text x="98.5" y="117">DSUB_PADS</text>
<text x="106.7" y="114.1">DGND</text>
<text x="73.9" y="122.8">SO</text>
<text x="102.6" y="125.7">XOSC_01</text>
<text x="73.9" y="128.6">RESETn</text>
<text x="102.6" y="128.6">XOSC_02</text>
<text x="73.9" y="134.4">VREG_EN</text>
<text x="106.5" y="134.4">RBIAS</text>
<text x="73.9" y="140.2">ATEST2</text>
<text x="73.9" y="143.1">ATEST1</text>
<text x="99.9" y="140.2">VREG_OUT</text>
<text x="102.9" y="143.1">VREG_IN</text>
</g>
<g font-size="2.6" fill="#f00">
<text x="136.7" y="86.3">IEEE_802_RF_P</text>
<text x="206.2" y="86.3">IEEE_802_ANTENS</text>
<text x="235.2" y="86.3">IEEE_802_ANT 5</text>
<text x="136.7" y="100.8">IEEE_802_TXRX_SW</text>
<text x="235.2" y="100.8">IEEE_802_PCB_ANT</text>
<text x="136.7" y="103.7">IEEE_802_RF_N</text>
<text x="235.2" y="115.3">IEEE_802_PCB_ANT2</text>
<text x="47" y="132.7">+3.3V_IEEE802</text>
<text x="47" y="152.9">GND_IEEE802</text>
</g>
<g font-size="2.1">
<text x="30.5" y="2.2">5</text>
<text x="85.5" y="2.2">4</text>
<text x="140.5" y="2.2">3</text>
<text x="195.5" y="2.2">2</text>
<text x="250.5" y="2.2">1</text>
<text x=".8" y="30.1">D</text>
<text x="278.8" y="30.1">D</text>
<text x=".8" y="80.8">C</text>
<text x="278.8" y="80.8">C</text>
<text x=".8" y="131.4">B</text>
<text x="278.8" y="131.4">B</text>
<text x=".8" y="182.1">A</text>
<text x="278.8" y="182.1">A</text>
<text x="30.5" y="207.8">5</text>
<text x="85.5" y="207.8">4</text>
<text x="140.5" y="207.8">3</text>
<text x="195.5" y="207.8">2</text>
<text x="250.5" y="207.8">1</text>
</g>
</svg>
